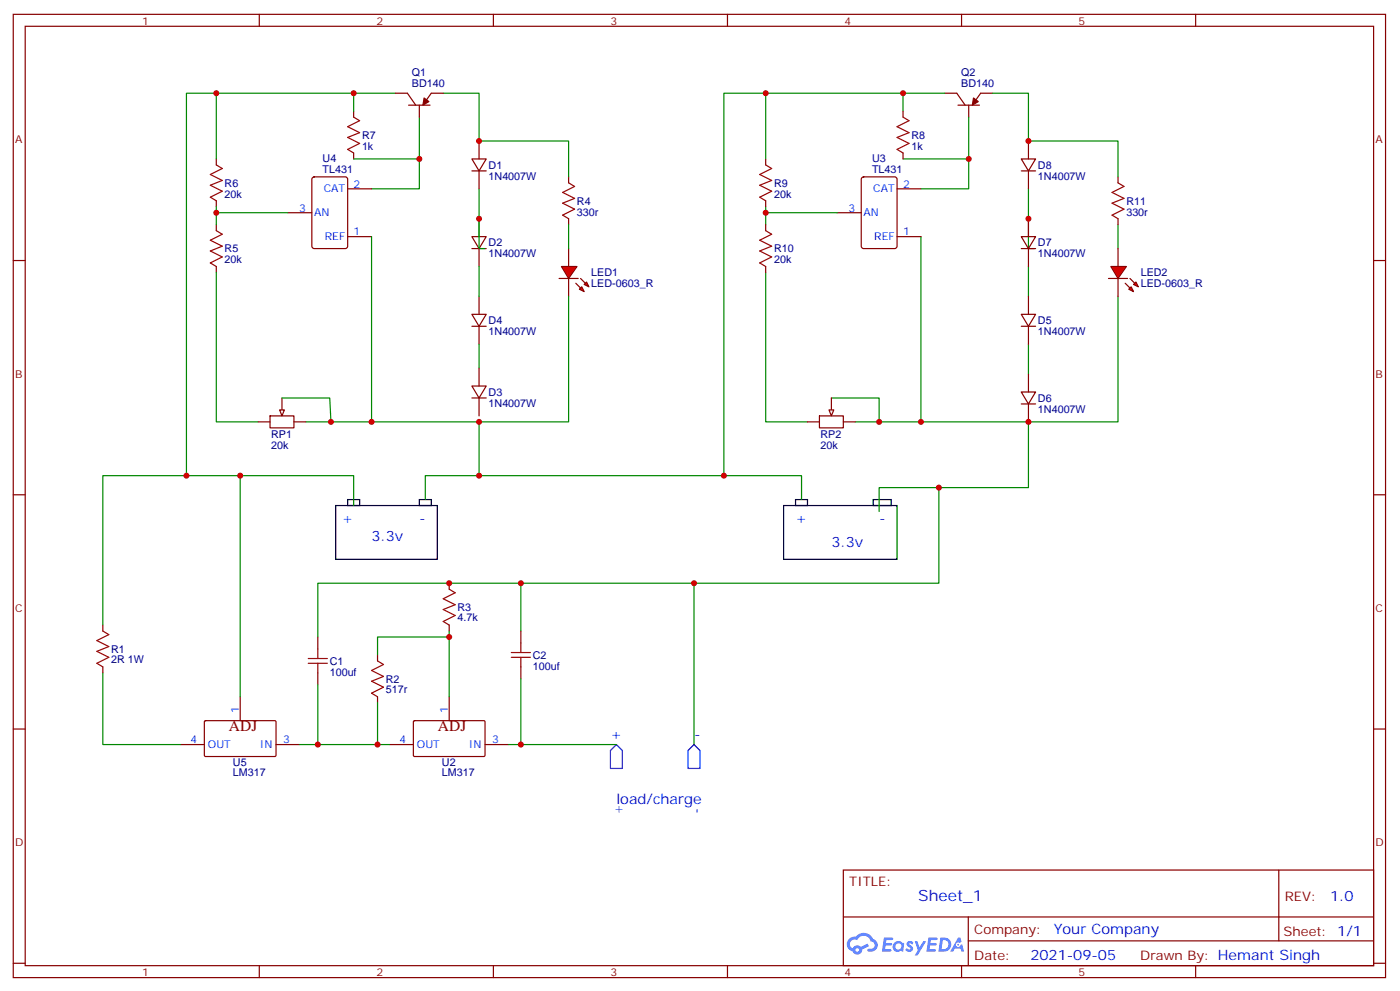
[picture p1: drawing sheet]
<svg xmlns="http://www.w3.org/2000/svg" width="414mm" height="293mm" viewBox="0 0 414 293" stroke-linecap="round" stroke-linejoin="round" font-family="sans-serif">
<g fill="none" stroke="#870000" stroke-width=".35">
<path d="M3.9 4.2h405.4v284.4h-405.4zM7.4 7.8h398.3v277.2h-398.3zM76.6 4.2v3.6M145.7 4.2v3.6M214.9 4.2v3.6M284 4.2v3.6M353.2 4.2v3.6M3.9 76.9h3.5M405.7 76.9h3.6M3.9 146h3.5M405.7 146h3.6M3.9 215.2h3.5"/>
<path d="M405.7 215.2h3.6M249.1 256.8h156.6v28.2h-156.6zM377.7 256.8v20.9M249.1 270.7h156.5M286 277.7h119.6M286 270.7v14.1M3.9 284.3h3.5M76.6 285v3.6M145.7 285v3.6M214.9 285v3.6M284 285v3.6M353.2 285v3.6"/>
<path d="M405.7 284.3h3.6"/>
</g>
<g fill="#5487ff">
<path d="M268.1 278a1.22 1.22 0 0 1 1.7 .3l-.4 .5a.47 .47 0 0 0-.3-.4 .47 .47 0 0 0-.5 .2l.1 .3a1.14 1.14 0 0 1 .8 1.7 1.14 1.14 0 0 1-1.9 0l-.2-.2 .5-.5 .7 .4a.29 .29 0 0 0 .3-.3 .29 .29 0 0 0-.2-.3 1.04 1.04 0 0 1-.6-1.7z"/>
<path d="M261.1 276.8h2.3l.4 .1-.2 .5-1.8 .1-.1 .9h1.5l.3 .3-.4 .4h-1.5l-.2 1.1h1.7l.2 .3-.2 .4h-2.6z"/>
<path d="M274.2 276.8h2.4l.3 .1-.1 .5-1.8 .1-.2 .9h1.6l.3 .3-.4 .4h-1.6l-.1 1.1h1.7l.2 .3-.2 .4h-2.7z"/>
<path d="M283 276.8h.7l.3 1.2-.6 .3a.69 .69 0 0 0-1 .3 .69 .69 0 0 0 .4 1 .69 .69 0 0 0 .9-.7l.5-.2 .6 2.2h-.8l-.3-.9h-1.7l-.5 .9h-.8z"/>
<path d="M270.2 277.8h.8l.6 1.9 1.1-1.9h.9l-2.6 4.2h-.8l.9-1.5z"/>
<path d="M277.8 276.8l-.6 4.1h1.3a2.11 2.11 0 0 0 2.5-2.1 2.11 2.11 0 0 0-2.5-2zM278.5 277.5a1.39 1.39 0 0 1 1.7 1.4 1.39 1.39 0 0 1-1.8 1.3h-.3z"/>
<path d="M264.1 278.4a1.54 1.54 0 0 0-.1 2.1 1.54 1.54 0 0 0 2.1 .2l.7 .2 .3-2.3-.2-.2-.4-.1a1.49 1.49 0 0 0-2.4 .1zM264.3 279.4a.95 .95 0 0 1 1.9 0 .95 .95 0 0 1-1.9 0z"/>
<path d="M250.8 277.1a2.18 2.18 0 0 0 1.1 3.7 1.44 1.44 0 0 0 1.6 1 1.44 1.44 0 0 0 1.2-1.5l2-1-.5-.8-1.9 1a1.47 1.47 0 0 0-2.4 .5 1.39 1.39 0 0 1-.7-2 1.39 1.39 0 0 1 2-.5 2.12 2.12 0 0 1 2.2-1.3 2.12 2.12 0 0 1 1.9 1.7 1.14 1.14 0 0 1 1 1.4 1.14 1.14 0 0 1-1.6 .8 .43 .43 0 0 0-.5 .3 .43 .43 0 0 0 .4 .5 1.98 1.98 0 0 0 2.5-1.2 1.98 1.98 0 0 0-1.2-2.5 3.1 3.1 0 0 0-5.3-.7l-.9 .1zM252.7 280.4a.55 .55 0 0 1 1.1 0 .55 .55 0 0 1-1.1 0z"/>
<circle cx="283" cy="278.9" r=".26"/>
</g>
<g fill="#f00" stroke="#870000" stroke-width=".35">
<path d="M165.8 78.7h4.6l-2.4 3.5z"/>
<path d="M165.1 82.2h5.7z"/>
</g>
<g fill="#870000" stroke="#870000" stroke-width=".35">
<path d="M171.5 82.2l1.4 1.4z"/>
<path d="M170.1 83.6l1.4 1.4z"/>
</g>
<g fill="#f00" stroke="#870000" stroke-width=".35">
<path d="M172.5 84l.7-.7 .8 1.4z"/>
<path d="M171.1 85.4l.7-.7 .7 1.4z"/>
</g>
<g fill="none" stroke="#870000" stroke-width=".35">
<path d="M104.5 32.8v1.8M116.8 27.5h3.5l2.5 3.5M120.7 31h6.3M123.9 31v3.6M130.9 27.5h-3.5l-1.8 2.5M63.9 46.9v1.8M63.9 59.3v1.7M92.3 52.4l.5-.2h9.2l.6 .4 .1 20.1-.5 .6-9.4 .1-.6-.5-.1-20zM102.7 55.7h7M104.5 45.2v1.7M139.4 46.9h4.2l-2.1 3.5zM139.4 50.4h4.2"/>
<path d="M141.5 41.6v5.3M141.5 50.4v5.3M168 52.2v1.8M63.9 66.3v1.8M63.9 78.7v1.7M85.1 62.8h7M102.7 69.8h7M139.4 69.8h4.2l-2.1 3.6zM139.4 73.4h4.2M141.5 64.6v5.2M141.5 73.4v5.3M168 64.6v1.7"/>
<path d="M168 73.4v5.3M139.4 92.8h4.2l-2.1 3.5zM139.4 96.3h4.2M141.5 87.5v5.3M141.5 96.3v5.3M168 82.2v5.3M83.3 117.5v3.5M139.4 113.9h4.2l-2.1 3.6zM139.4 117.5h4.2M141.5 108.7v5.2M141.5 117.5v5.3M76.2 124.5h3.6"/>
<path d="M79.8 122.8h7v3.5h-7zM86.8 124.5h3.5M132.7 172.2v1.7M30.4 184.5v1.8M30.4 196.8v1.8M93.9 188v3.6M93.9 198.6v3.5M111.5 193.3v1.8M132.7 184.5v1.8M153.8 186.3v3.5M153.8 196.8v3.6M111.5 205.7v1.7"/>
<path d="M115 219.8h7.1M122.2 212.9l.2-.2 20.7 .1 .2 .3-.1 10-.3 .2h-20.6l-.2-.3zM132.7 205.7v7M143.3 219.8h7"/>
</g>
<g fill="none" stroke="#a10000" stroke-width=".35">
<path d="M104.5 34.6l1.7 1-3.5 1.8 3.5 1.8-3.5 1.4 3.5 1.7-3.5 1.8 1.8 1.1M63.9 48.7l1.8 1-3.6 1.8 3.6 1.8-3.6 1.4 3.6 1.7-3.6 1.8 1.8 1.1M168 54l1.7 1-3.5 1.8 3.5 1.8-3.5 1.4 3.5 1.7-3.5 1.8 1.8 1.1M63.9 68.1l1.8 1-3.6 1.8 3.6 1.8-3.6 1.4 3.6 1.7-3.6 1.8 1.8 1.1M132.7 173.9l1.7 1.1-3.5 1.7 3.5 1.8-3.5 1.4 3.5 1.8-3.5 1.7 1.8 1.1M30.4 186.3l1.7 1-3.5 1.8 3.5 1.8-3.5 1.4 3.5 1.7-3.5 1.8 1.8 1M91.1 195.8h5.6M91.1 194.4h5.6M93.9 191.6v2.8M93.9 195.8v2.8M111.5 195.1l1.8 1-3.6 1.8 3.6 1.8-3.6 1.4 3.6 1.7-3.6 1.8 1.8 1.1M151 194h5.7"/>
<path d="M151 192.6h5.7M153.8 189.8v2.8M153.8 194v2.8"/>
</g>
<path d="M104.5 27.5h-40.6v19.4M116.8 27.5h-12.3v5.3M123.9 34.6v21.1h-14.2M130.9 27.5h10.6v14.1h26.5v10.6M104.5 46.9h19.4M141.5 55.7v17.7h1.8M63.9 61v5.3M63.9 62.8h21.2M141.5 78.7v8.8M168 66.3v7.1M168 87.5v37h-58.3M141.5 101.6v7.1" fill="none" stroke="#008700" stroke-width=".35"/>
<path d="M125.3 28.9l1.4 1.1-1.8 1z" fill="#870000" stroke="#870000" stroke-width=".35"/>
<path d="M82.6 121h1.4l-.7 1.8z" fill="#f0f0f0" stroke="#870000" stroke-width=".35"/>
<path d="M109.7 69.8v54.7h-19.4M272 69.8v54.7h-19.4M63.9 80.4v44.1h12.3M226.2 80.4v44.1h12.3M83.3 117.5h14.1l.4 7M245.6 117.5h14.1v7" fill="none" stroke="#008700" stroke-width=".35"/>
<path d="M245.6 117.5v3.5M238.5 124.5h3.5M242 122.8h7.1v3.5h-7.1zM249.1 124.5h3.5" fill="none" stroke="#870000" stroke-width=".35"/>
<path d="M244.9 121h1.4l-.7 1.8z" fill="#f0f0f0" stroke="#870000" stroke-width=".35"/>
<path d="M266.7 27.5h-40.5v19.4M279.1 27.5h-12.4v5.3M286.1 34.6v21.1h-14.1M293.2 27.5h10.6v14.1h26.4v10.6M266.7 46.9h19.4M303.8 55.7v17.7h1.7M226.2 62.8h21.1M226.2 61v5.3M303.8 78.7v8.8M330.2 66.3v7.1M330.2 87.5v37h-58.2M303.8 101.6v8.8" fill="none" stroke="#008700" stroke-width=".35"/>
<g fill="none" stroke="#870000" stroke-width=".35">
<path d="M266.7 32.8v1.8M279.1 27.5h3.5l2.5 3.5M283 31h6.3M286.1 31v3.6M293.2 27.5h-3.5l-1.8 2.5M226.2 46.9v1.8M226.2 59.3v1.7M254.6 52.4l.5-.2h9.2l.6 .4 .1 20.1-.5 .6-9.4 .1-.7-.5v-20zM265 55.7h7M266.7 45.2v1.7M301.7 46.9h4.2l-2.1 3.5zM301.7 50.4h4.2"/>
<path d="M303.8 41.6v5.3M303.8 50.4v5.3M330.2 52.2v1.8M226.2 66.3v1.8M226.2 78.7v1.7M247.3 62.8h7.1M265 69.8h7M301.7 69.8h4.2l-2.1 3.6zM301.7 73.4h4.2M303.8 64.6v5.2M303.8 73.4v5.3M330.2 64.6v1.7"/>
<path d="M301.7 92.8h4.2l-2.1 3.5zM301.7 96.3h4.2M303.8 87.5v5.3M303.8 96.3v5.3M301.7 115.7h4.2l-2.1 3.5zM301.7 119.2h4.2M303.8 110.4v5.3M303.8 119.2v5.3"/>
</g>
<path d="M287.5 28.9l1.5 1.1-1.8 1z" fill="#870000" stroke="#870000" stroke-width=".35"/>
<path d="M266.7 34.6l1.8 1-3.5 1.8 3.5 1.8-3.5 1.4 3.5 1.7-3.5 1.8 1.7 1.1M226.2 48.7l1.7 1-3.5 1.8 3.5 1.8-3.5 1.4 3.5 1.7-3.5 1.8 1.8 1.1M330.2 54l1.8 1-3.5 1.8 3.5 1.8-3.5 1.4 3.5 1.7-3.5 1.8 1.7 1.1M226.2 68.1l1.7 1-3.5 1.8 3.5 1.8-3.5 1.4 3.5 1.7-3.5 1.8 1.8 1.1" fill="none" stroke="#a10000" stroke-width=".35"/>
<g fill="#f00" stroke="#870000" stroke-width=".35">
<path d="M328.1 78.7h4.6l-2.5 3.5z"/>
<path d="M327.4 82.2h5.7z"/>
</g>
<g fill="#870000" stroke="#870000" stroke-width=".35">
<path d="M333.8 82.2l1.4 1.4z"/>
<path d="M332.4 83.6l1.4 1.4z"/>
</g>
<g fill="#f00" stroke="#870000" stroke-width=".35">
<path d="M334.8 84l.7-.7 .7 1.4z"/>
<path d="M334.1 84.7l.7 1.4-1.4-.7z"/>
</g>
<path d="M330.2 73.4v5.3M330.2 82.2v5.3M53.3 219.8h7.1M60.4 212.9l.3-.2 20.7 .1 .1 .3v10l-.3 .2h-20.7l-.1-.3zM70.9 205.7v7M81.5 219.8h7.1" fill="none" stroke="#870000" stroke-width=".35"/>
<path d="M99.2 149.2h30v15.9h-30zM102.7 147.5h3.5v1.7h-3.5zM123.9 147.5h3.5v1.7h-3.5zM231.5 149.2h33.5v15.9h-33.5zM235 147.5h3.5v1.7h-3.5zM257.9 147.5h5.3v1.7h-5.3z" fill="none" stroke="#000" stroke-width=".35"/>
<g fill="none" stroke="#008700" stroke-width=".35">
<path d="M63.9 27.5h-8.8v112.9h49.4v8.8M226.2 27.5h-12.4v112.9h22.9v7.1M141.5 124.5v15.9h-15.9v7.1M303.8 124.5v19.4h-26.5v28.3h-123.5M55.1 140.4h-24.7v44.1M70.9 140.4v65.3M141.5 140.4h72.3M277.3 143.9h-17.6v7.1M205 172.2v47.6M30.4 198.6v21.2h22.9M132.7 188h-21.2v5.3M132.7 186.3v19.4"/>
<path d="M153.8 186.3v-14.1h-59.9v15.8M93.9 202.1v17.7M111.5 207.4v12.4h-22.9M111.5 219.8h3.5M153.8 200.4v19.4h-3.5M153.8 219.8h28.3"/>
</g>
<path d="M182.1 219.8l1.7 1.7v5.3h-3.5v-5.3zM205 219.8l1.8 1.7v5.3h-3.6v-5.3z" fill="none" stroke="#00f" stroke-width=".35"/>
<g fill="#c00">
<circle cx="141.5" cy="64.6" r=".88"/>
<circle cx="141.5" cy="41.6" r=".88"/>
<circle cx="63.9" cy="62.8" r=".88"/>
<circle cx="123.9" cy="46.9" r=".88"/>
<circle cx="104.5" cy="27.5" r=".88"/>
<circle cx="303.8" cy="124.5" r=".88"/>
<circle cx="266.7" cy="27.5" r=".88"/>
<circle cx="286.1" cy="46.9" r=".88"/>
<circle cx="226.2" cy="62.8" r=".88"/>
<circle cx="303.8" cy="41.6" r=".88"/>
<circle cx="303.8" cy="64.6" r=".88"/>
<circle cx="63.9" cy="27.5" r=".88"/>
<circle cx="226.2" cy="27.5" r=".88"/>
<circle cx="141.5" cy="140.4" r=".88"/>
<circle cx="213.8" cy="140.4" r=".88"/>
<circle cx="70.9" cy="140.4" r=".88"/>
<circle cx="55.1" cy="140.4" r=".88"/>
<circle cx="132.7" cy="188" r=".88"/>
<circle cx="93.9" cy="219.8" r=".88"/>
<circle cx="132.7" cy="172.2" r=".88"/>
<circle cx="153.8" cy="219.8" r=".88"/>
<circle cx="153.8" cy="172.2" r=".88"/>
<circle cx="111.5" cy="219.8" r=".88"/>
<circle cx="277.3" cy="143.9" r=".88"/>
<circle cx="205" cy="172.2" r=".88"/>
<circle cx="272" cy="124.5" r=".88"/>
<circle cx="259.7" cy="124.5" r=".88"/>
<circle cx="109.7" cy="124.5" r=".88"/>
<circle cx="141.5" cy="124.5" r=".88"/>
<circle cx="97.8" cy="124.5" r=".88"/>
</g>
<g font-size="4.6" fill="#800">
<text x="67.6" y="215.8">ADJ</text>
<text x="129.4" y="215.8">ADJ</text>
</g>
<text font-size="4.6" fill="#00f" x="271.2" y="265.8">Sheet_1</text>
<g font-size="4.2" fill="#00f">
<text x="100.9" y="154.5">+</text>
<text x="123.9" y="154.5">-</text>
<text x="235" y="154.5">+</text>
<text x="259.7" y="154.5">-</text>
<text x="109.7" y="159.8">3.3v</text>
<text x="245.6" y="161.6">3.3v</text>
<text x="180.3" y="218">+</text>
<text x="205" y="218">-</text>
<text x="182.1" y="237.4">load/charge</text>
<text x="392.9" y="266.1">1.0</text>
<text x="311.3" y="275.6">Your Company</text>
<text x="304.3" y="283.4">2021-09-05</text>
</g>
<g font-size="3.9" fill="#00f">
<text x="183.8" y="240.1" transform="rotate(-90 183.8 240.1)">+</text>
<text x="206.8" y="240.1" transform="rotate(-90 206.8 240.1)">-</text>
</g>
<g font-size="3.9" fill="#800">
<text x="250.9" y="261.4">TITLE:</text>
<text x="379.5" y="266.1">REV:</text>
<text x="287.8" y="275.6">Company:</text>
<text x="379.1" y="276.2">Sheet: 1/1</text>
<text x="287.8" y="283.3">Date:</text>
<text x="336.8" y="283.4">Drawn By: Hemant Singh</text>
</g>
<g font-size="3.2" fill="#800">
<text x="42" y="7.2">1</text>
<text x="111.2" y="7.2">2</text>
<text x="180.3" y="7.2">3</text>
<text x="249.4" y="7.2">4</text>
<text x="318.6" y="7.2">5</text>
<text x="4.4" y="42.3">A</text>
<text x="406.3" y="42.3">A</text>
<text x="4.4" y="111.5">B</text>
<text x="406.3" y="111.5">B</text>
<text x="4.4" y="180.6">C</text>
<text x="406.3" y="180.6">C</text>
<text x="4.4" y="249.8">D</text>
<text x="406.3" y="249.8">D</text>
<text x="42" y="288">1</text>
<text x="111.2" y="288">2</text>
<text x="180.3" y="288">3</text>
<text x="249.4" y="288">4</text>
<text x="318.6" y="288">5</text>
</g>
<g font-size="3.2" fill="#000080">
<text x="121.7" y="22.6">Q1</text>
<text x="283.9" y="22.6">Q2</text>
<text x="121.7" y="25.8">BD140</text>
<text x="283.9" y="25.8">BD140</text>
<text x="106.9" y="41">R7</text>
<text x="269.2" y="41">R8</text>
<text x="95.3" y="47.8">U4</text>
<text x="106.9" y="44.2">1k</text>
<text x="257.6" y="47.8">U3</text>
<text x="269.2" y="44.2">1k</text>
<text x="95.3" y="51">TL431</text>
<text x="144.3" y="53">1N4007W</text>
<text x="144.3" y="49.8">D1</text>
<text x="257.6" y="51">TL431</text>
<text x="306.6" y="53">1N4007W</text>
<text x="306.6" y="49.8">D8</text>
<text x="66.4" y="58.3">20k</text>
<text x="66.4" y="55.1">R6</text>
<text x="228.6" y="58.3">20k</text>
<text x="228.6" y="55.1">R9</text>
<text x="170.4" y="63.6">330r</text>
<text x="170.4" y="60.4">R4</text>
<text x="332.7" y="63.6">330r</text>
<text x="332.7" y="60.4">R11</text>
<text x="66.4" y="77.7">20k</text>
<text x="66.4" y="74.5">R5</text>
<text x="144.3" y="76">1N4007W</text>
<text x="144.3" y="72.7">D2</text>
<text x="228.6" y="77.7">20k</text>
<text x="228.6" y="74.5">R10</text>
<text x="306.6" y="76">1N4007W</text>
<text x="306.6" y="72.7">D7</text>
<text x="174.7" y="81.5">LED1</text>
<text x="336.9" y="81.5">LED2</text>
<text x="174.7" y="84.7">LED-0603_R</text>
<text x="336.9" y="84.7">LED-0603_R</text>
<text x="144.3" y="95.7">D4</text>
<text x="306.6" y="95.7">D5</text>
<text x="144.3" y="98.9">1N4007W</text>
<text x="306.6" y="98.9">1N4007W</text>
<text x="144.3" y="116.8">D3</text>
<text x="306.6" y="118.6">D6</text>
<text x="144.3" y="120.1">1N4007W</text>
<text x="306.6" y="121.8">1N4007W</text>
<text x="80.1" y="129.3">RP1</text>
<text x="242.4" y="129.3">RP2</text>
<text x="80.1" y="132.5">20k</text>
<text x="242.4" y="132.5">20k</text>
<text x="135.1" y="183.3">4.7k</text>
<text x="135.1" y="180.4">R3</text>
<text x="32.8" y="195.7">2R 1W</text>
<text x="32.8" y="192.7">R1</text>
<text x="97.4" y="196.2">C1</text>
<text x="157.4" y="197.7">100uf</text>
<text x="157.4" y="194.5">C2</text>
<text x="97.4" y="199.4">100uf</text>
<text x="114" y="201.6">R2</text>
<text x="114" y="204.5">517r</text>
<text x="68.8" y="226.1">U5</text>
<text x="130.6" y="226.1">U2</text>
<text x="68.8" y="229.1">LM317</text>
<text x="130.6" y="229.1">LM317</text>
</g>
<g font-size="3.2" fill="#00f">
<text x="95.6" y="56.8">CAT</text>
<text x="104.5" y="55.4">2</text>
<text x="257.9" y="56.8">CAT</text>
<text x="266.7" y="55.4">2</text>
<text x="88.3" y="62.4">3</text>
<text x="92.8" y="63.9">AN</text>
<text x="250.6" y="62.4">3</text>
<text x="255.1" y="63.9">AN</text>
<text x="96" y="70.9">REF</text>
<text x="104.5" y="69.5">1</text>
<text x="258.2" y="70.9">REF</text>
<text x="266.7" y="69.5">1</text>
<text x="70.6" y="210.6" transform="rotate(-90 70.6 210.6)">1</text>
<text x="132.3" y="210.6" transform="rotate(-90 132.3 210.6)">1</text>
<text x="56.2" y="219.4">4</text>
<text x="61.4" y="220.8">OUT</text>
<text x="76.8" y="220.8">IN</text>
<text x="83.6" y="219.4">3</text>
<text x="118" y="219.4">4</text>
<text x="123.2" y="220.8">OUT</text>
<text x="138.5" y="220.8">IN</text>
<text x="145.4" y="219.4">3</text>
</g>
</svg>
